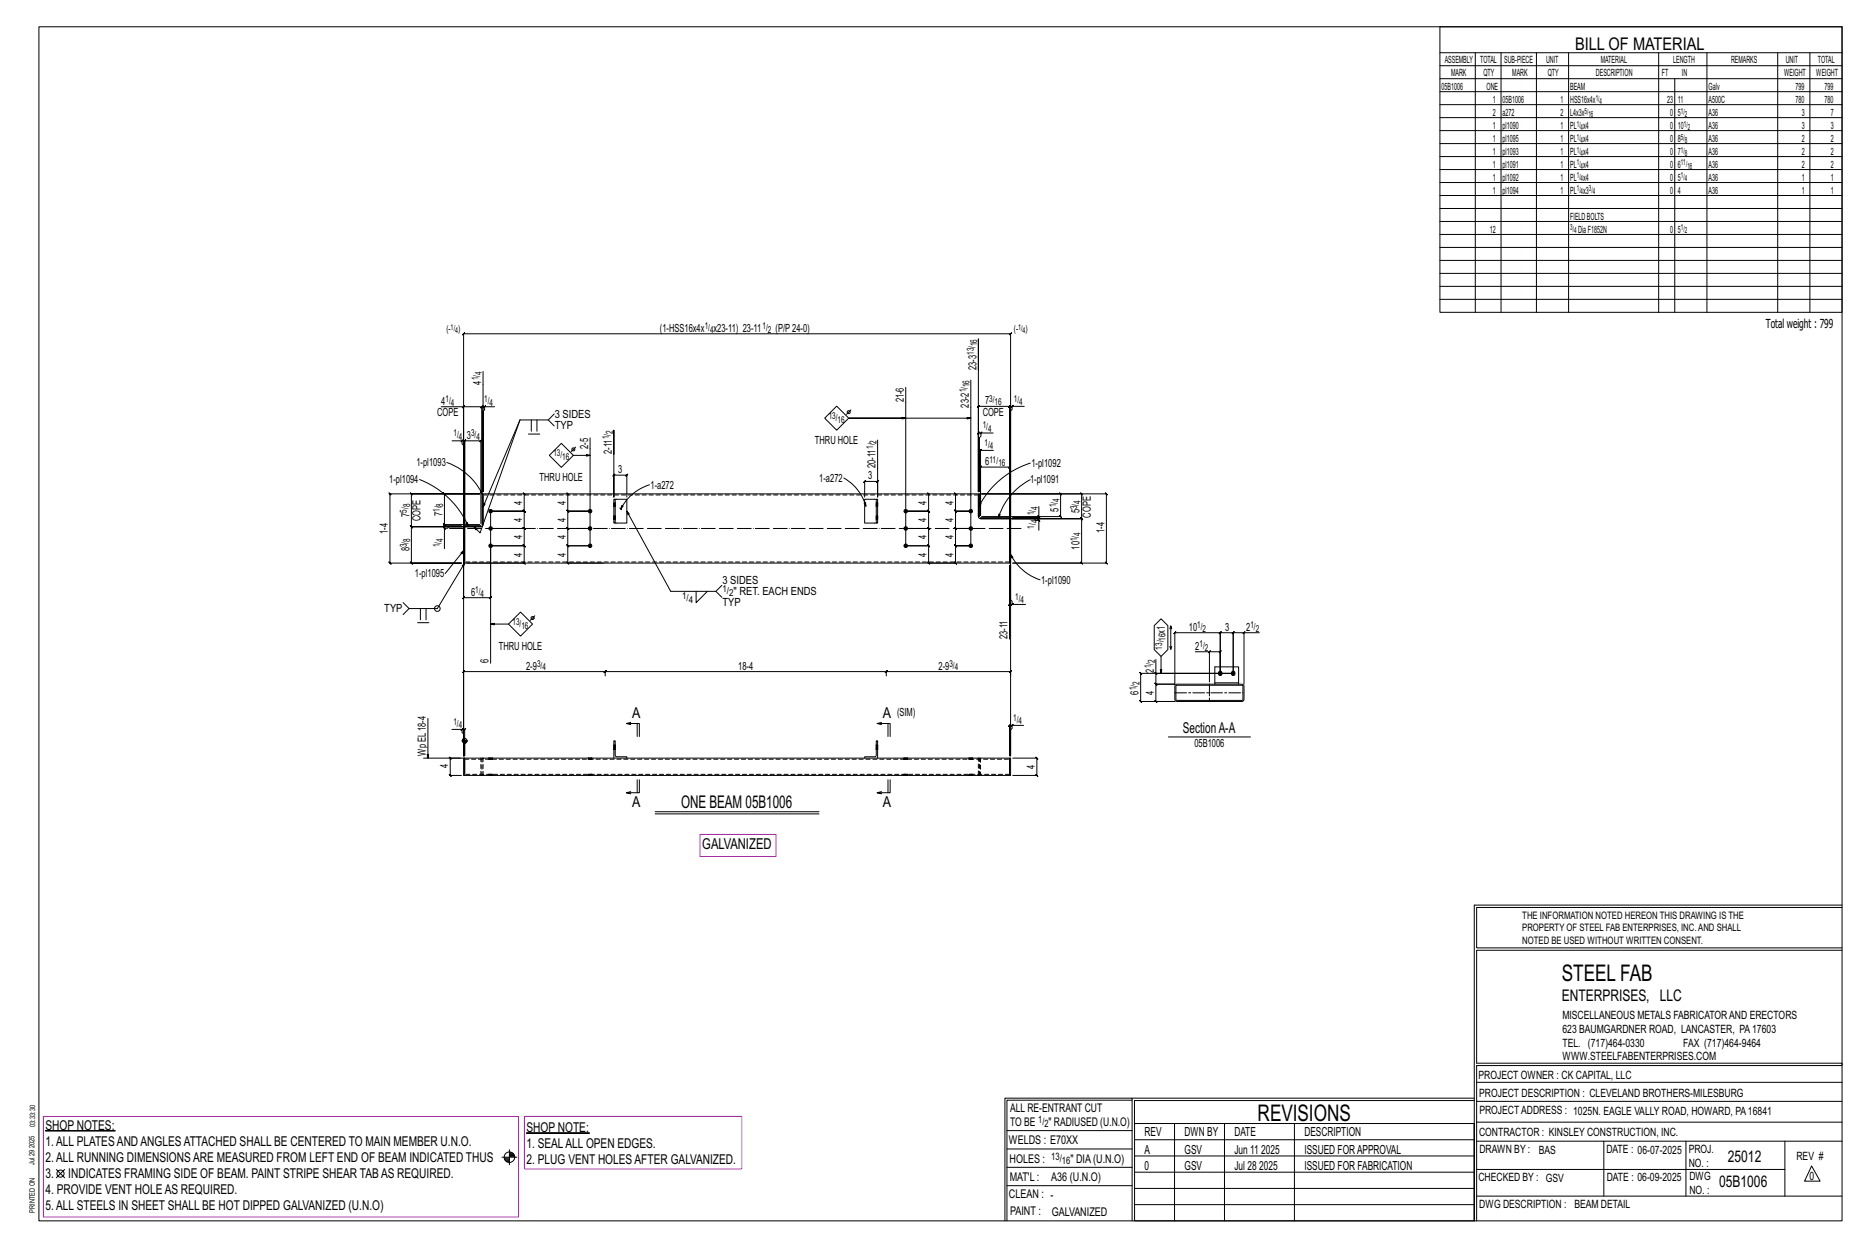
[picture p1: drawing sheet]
<svg xmlns="http://www.w3.org/2000/svg" width="914mm" height="610mm" viewBox="0 0 914 610" stroke-linecap="round" stroke-linejoin="round" font-family="sans-serif">
<g fill="#000" stroke="#000" stroke-width=".49">
<path d="M22 553h34zM258 554h31z"/>
<circle cx="240" cy="250" r=".9"/>
<circle cx="240" cy="259" r=".9"/>
<circle cx="289" cy="259" r=".9"/>
<circle cx="289" cy="250" r=".9"/>
<circle cx="443" cy="259" r=".9"/>
<circle cx="443" cy="250" r=".9"/>
<circle cx="475" cy="259" r=".9"/>
<circle cx="475" cy="250" r=".9"/>
<circle cx="240" cy="267" r=".9"/>
<circle cx="289" cy="267" r=".9"/>
<circle cx="443" cy="267" r=".9"/>
<circle cx="475" cy="267" r=".9"/>
<circle cx="597" cy="329" r="1"/>
<circle cx="604" cy="329" r="1"/>
</g>
<g fill="none" stroke="#000" stroke-width=".49">
<path d="M19 13h883v584h-883zM705 13h197v140h-197zM705 26h197M705 32h197M705 39h197M722 26v127M735 26v127M752 26v127M768 26v127M812 26v127M820 39v114M836 26v127"/>
<path d="M870 26v127M886 26v127M705 45h197M705 51h197M705 58h197M705 64h197M705 70h197M705 77h197M705 83h197M705 89h197M705 96h197M705 102h197"/>
<path d="M705 108h197M705 115h197M705 121h197M705 127h197M705 134h197M705 140h197M705 146h197M216 199h11v57v-38l-1-1v-1h-5M226 200l1-1zM227 199h9l-1 1 1-1v42v-42l-1 1 1-1h1M236 182v59v-40h1v-2h5M237 200l1-1z"/>
<path d="M443 190v77M475 186v81M479 181v-15v75M495 199l1-1-1 1zM495 199h-1l1-1-1 1v53M501 199h-6v1v1v51M226 216l1-1zM226 216h1l1-1-1 1v40v-40l1-1-1 1h8l1-1-1 1v40M255 205l-19 43M255 205l-20 56-3-3M259 212h5M260 205v6"/>
<path d="M263 205v6M268 205l3 3M271 203l-3 2h-13M282 219l-2 2M289 214v53h-11v1l-1-1h1v-8l-1-1 1 1h11h-11l-1-1 1 1v-9v1l-1-1h1h11h-11v1l-1-1h1v-8l-1-1 1 1M404 205l6-6 5 6-5 5zM417 201l-3 2M430 215v28v-7v-1l-1 1h1h-7l1-1-1 1v7M443 205h-28h60M480 212l1-1-1 1zM480 212h-1v-1l-1 1h1v29M486 212h-6v1l-1 1v27v-21v1l1-1h-1h1"/>
<path d="M205 235a43 43 0 0 1 24 22M219 226a31 31 0 0 1 17 16M269 223l6-6 6 6-6 6zM281 223h8M300 222v-12v33v-11v1l1-1h-1h7l-1 1 1-1v11M318 237a24 24 0 0 0-14 12M413 234a23 23 0 0 1 11 14M480 220l-1 1zM486 220h-6v32v-23h-1l1-1v1h14l1-1-1 1v23M504 235a32 32 0 0 0-15 18M504 227a43 43 0 0 0-25 21M190 241l1 1h44h-34v-1l1 1h-1v16v-1l1 1h-1h25h-25v-1l1 1h-1v17l1 1-1-1h25h-35v1l-1-1h1v-33z"/>
<path d="M217 258l1 1zM226 257h-8h-1l1 1v-1v1M226 258h-6h-1h-1v10M227 257h8v1h-8zM228 256h1v1zM235 242h-17l-1-1 1 1v15l-1-1 1 1h17M235 241l1-1v2zM236 242v15zM236 243v14l-1 1h-8v16M236 242h243v11v-11M240 250v75M257 242l-1-1 1 1v8h-1l1 1v-1h-17h17h-1l1 1v-1v9l-1-1 1 1h-17h17l-1-1 1 1v8h-1l1 1v-1h-17"/>
<path d="M300 244h1v12h-1zM301 244h6v12h-6M303 249h1M304 249h.1M304 247l1 1-1 1zM307 250l21 39h22l3-3M423 246h1v2zM429 244h1v12h-1zM429 244h-6v12h6M455 242l-1-1 1 1v8h-1l1 1v-1h-12h12h-1l1 1v-1v9l-1-1 1 1h-12h12l-1-1 1 1v8h-1l1 1v-1h-12M468 242l-1-1 1 1v8h-1l1 1v-1h7h-7h-1l1 1v-1v9l-1-1 1 1h7h-7l-1-1 1 1v8h-1l1 1v-1h7h-7h-1l1 1v-1v8h-13v1l-1-1h1v-8v1l-1-1h1h-12M479 243v10v1h15v20"/>
<path d="M479 241v-42h-1l1-1v1h15l1-1-1 1v53M480 246l-1 2zM480 253h14v1h-14zM481 242h61l-1-1 1 1v33h-1l1 1v-1h-46h33l1 1-1-1v-21h1l-1-1v1h-34h34h1l-1-1v1v-12h1l-1-1v1zM481 242h38v-1l1 1h-1v11v-1l1 1h-1h-38M489 252h1l-1 1zM494 253h1v22h-1zM495 254h11l1 1h2v4M508 254l1 1zM509 248v5l-1-1 1 1h-1l1 1v-1h-13h13h-1l1 1v-1v2M227 269l-9 12M240 267v25h1l-1 1v-1h-13l-1 1 1-1v-15"/>
<path d="M240 267h17h-1l1 1v-1v8h-1l1 1v-1h-28M289 267h-11h-1l1 1v-1v8h-1l1 1v-1h17M467 275l1 1zM494 275h-267v-18v18l-13 23h-14l-3-3M495 271l1 2h-1zM495 277v16v1v2h7M495 271a25 25 0 0 0 14 13M200 298l-3 3M206 298v5M209 298v5M255 299l6 6-6 6-6-6zM341 289v6l5-6"/>
<path d="M350 289l3 3M495 296l1-1zM495 296h-1l1-1-1 1v-19v36M204 305h6M240 305h9M262 301l-2 2M568 303l4 3v12l-4 3-3-3v-12zM573 316v2l1-2M573 306v2M574 308l-1-2v12M585 319h7v15M592 319l1-1z"/>
<path d="M592 319h5l1-1-1 1v10M608 310l1-1zM609 310h-5v-1l-1 1h1v19v-19v-1l-1 1h1h-7l1-1-1 1v19M616 310h-7v25M296 329h138h-1l1-1v3M296 331l1-3-1 1h-69v-1l-1 1h1v41v-207l-1 1 1-1h268l-1 1 1-1v207v-13v-1v-1h6M297 328l-1 1zM434 329h61h-1l1-1v3M434 328l-1 1zM565 329l1 1zM566 323v6h38h-46l1 1-1-1v14l1 1-1-1h17h-9v1l-1-1h1v-8l-1-1 1 1h9M566 329v6l-1-1 1 1h9v-25l1-1-1 1h22l1-1-1 1v19"/>
<path d="M568 321v8M575 335h33l1 1v7h-1h-32l-1-1zM576 335h32v7l-32 1zM595 335v-1h11v1M595 334v-8h11v8M209 351v20M221 357h5v1l1 1v11M226 357l1-1zM226 357h1l1-1-1 1v13v-9M309 355l-2-1h6v6M309 353l-2 1M312 354v6"/>
<path d="M431 355l-2-1h7v6M431 353l-2 1M435 354v6M495 355l1-1zM495 355h-1l1-1-1 1v15M207 371h20v8h267v-8M225 371h-5v-1l1 1h-1v8l1 1-1-1h6M226 362h3M226 362h.1M227 362h.1M227 361v1M227 379v-8h268v8h-1"/>
<path d="M227 372v6M228 362v2M228 362v1M229 362v1M239 371h.1M239 379h.1M241 371h.1M241 379h.1M288 371h.1M288 379h.1M290 371h.1M290 379h.1"/>
<path d="M300 365h.1M300 367h.1M300 371v-9h1v8h6v1M301 365h.1M301 367h.1M423 371v-1h6v-8h1v9M429 365h.1M429 367h.1M430 365h.1M430 367h.1M443 371h.1M443 379h.1"/>
<path d="M444 371h.1M444 379h.1M474 371h.1M474 379h.1M476 371h.1M476 379h.1M494 372v6M496 371h12l-1-1 1 1v8h-1l1 1v-1h-12M572 361h40M309 387l-2 1M312 381v7M313 381v7h-6h2"/>
<path d="M321 397h80M321 398h80M431 387l-2 1M435 381v7M436 381v7h-7h2M722 443v154M722 443h180M902 444h-179v20h179M902 465h-179v55h179v1h-179v76M554 538h-61v59M554 537h168M722 538h-167v13"/>
<path d="M723 539h179M723 530h179M493 553h61M555 550h167v47h-167zM555 558h167M575 550v47M599 550v47M634 550v47M723 549h179M723 558h179M785 558v27M825 558v27"/>
<path d="M874 558v27M28 572l4 4M32 572l-4 4M246 566h7M247 567h2M247 568h2M248 568h1M249 562v8M249 564h2M249 565h3M249 566h3M493 571h61"/>
<path d="M493 562h61M555 573h167M555 566h167M723 572h151M887 570l4 8h-8zM492 597v-60h62v60M493 580h61M555 589h167M555 581h167M723 585h179"/>
<circle cx="281" cy="220" r=".7"/>
<circle cx="415" cy="202" r=".7"/>
<circle cx="214" cy="298" r="1.4"/>
<circle cx="261" cy="302" r=".7"/>
<circle cx="227" cy="362" r="1.2"/>
<circle cx="30" cy="574" r="1.8"/>
<circle cx="249" cy="566" r="2.6"/>
</g>
<path d="M343 408h37v11h-37zM21 546h233v49h-233zM257 546h106v26h-106z" fill="none" stroke="#f0f" stroke-width=".5"/>
<g fill="none" stroke="#000" stroke-width=".49" stroke-dasharray="2 1.4">
<path d="M236 242h243M300 248h1zM300 248h.1M300 247l1 1M300 247h1M300 246h1M300 254h1zM300 254h.1M300 254h1M300 253h1M300 252h1M301 247h-1l1 1"/>
<path d="M301 254l-1-1 1 1M429 252h1zM429 253h1h-1M429 246h1zM429 247h1l-1-1M430 252v1M430 253l-1-1M430 253h-1M430 254h-1M430 246h.1M430 247l-1-1M430 247h-1"/>
<path d="M430 248h-1M494 275h-267M227 371h267M235 379v-8M236 371v8M236 379h.1M236 379v-8M239 379h.1M239 371h.1M240 379h.1M240 371h-1M240 379h1"/>
<path d="M240 371h.1M241 379h.1M241 371h.1M288 379h.1M288 371h.1M289 379h.1M289 371h-1M289 371h.1M289 379h1M290 371h.1M290 379h.1M300 365h1"/>
<path d="M300 365h.1M300 367h.1M300 366l1 1M300 366h1M300 367h1M301 365h-1M301 365h.1M301 366l-1-1 1 1M429 367h.1M429 365l1 1-1-1M429 367h1M430 365h-1"/>
<path d="M430 366h-1M430 367h.1M430 365h.1M443 379h.1M443 371h.1M443 379h1M443 371h1zM444 379h.1M444 371h.1M474 379h.1M474 371h.1M475 379h.1"/>
<path d="M475 371h-1M475 379h1M475 371h1zM475 371h.1M476 379h.1M476 371h.1M479 379h.1M479 371v8M479 379v-8M480 371v8M494 379h-267"/>
</g>
<path d="M220 259h282" fill="none" stroke="#000" stroke-width=".49" stroke-dasharray="6.8 1 0 1"/>
<path d="M575 339h33M592 335v8" fill="none" stroke="#000" stroke-width=".49" stroke-dasharray="5.8 1 1 1"/>
<g font-size="11.2">
<text x="764" y="480">STEEL FAB</text>
<text x="616" y="548">REVISIONS</text>
</g>
<g font-size="8.6">
<text x="771" y="24">BILL OF MATERIAL</text>
<text x="333" y="395">ONE BEAM 05B1006</text>
</g>
<g font-size="7.9">
<text x="765" y="490">ENTERPRISES, LLC</text>
<text x="846" y="569">25012</text>
<text x="842" y="581">05B1006</text>
</g>
<g font-size="7.3">
<text x="309" y="352">A</text>
<text x="432" y="352">A</text>
<text x="579" y="359">SectionA-A</text>
<text x="309" y="395">A</text>
<text x="432" y="395">A</text>
<text x="344" y="415">GALVANIZED</text>
</g>
<g font-size="6.6">
<text x="22" y="553">SHOP NOTES:</text>
<text x="258" y="554">SHOP NOTE:</text>
<text x="22" y="561">1.ALL PLATESANDANGLESATTACHED SHALL BE CENTERED TO MAIN MEMBER U.N.O.</text>
<text x="258" y="562">1. SEALALL OPEN EDGES.</text>
<text x="22" y="568">2.ALL RUNNING DIMENSIONSARE MEASURED FROM LEFT END OF BEAM INDICATED THUS</text>
<text x="258" y="570">2. PLUG VENT HOLESAFTER GALVANIZED.</text>
<text x="22" y="576">3.</text>
<text x="33" y="576">INDICATES FRAMING SIDE OF BEAM. PAINT STRIPE SHEAR TABAS REQUIRED.</text>
<text x="22" y="584">4. PROVIDE VENT HOLEAS REQUIRED.</text>
<text x="22" y="592">5.ALL STEELS IN SHEET SHALL BE HOT DIPPED GALVANIZED (U.N.O)</text>
</g>
<g font-size="6.1">
<text x="864" y="161">Total weight : 799</text>
<text x="560" y="556">REV</text>
<text x="580" y="556">DWN BY</text>
<text x="604" y="556">DATE</text>
<text x="639" y="556">DESCRIPTION</text>
<text x="560" y="564">A</text>
<text x="580" y="564">GSV</text>
<text x="604" y="564">Jun 11</text>
<text x="617" y="564">2025</text>
<text x="639" y="564">ISSUED FORAPPROVAL</text>
<text x="560" y="572">0</text>
<text x="580" y="572">GSV</text>
<text x="604" y="572">Jul 28</text>
<text x="616" y="572">2025</text>
<text x="639" y="572">ISSUED FOR FABRICATION</text>
</g>
<g font-size="5.9">
<text x="494" y="560">WELDS : E70XX</text>
<text x="494" y="569">HOLES :</text>
<text x="524" y="569">&quot; DIA(U.N.O)</text>
<text x="494" y="578">MAT'L :</text>
<text x="515" y="578">A36 (U.N.O)</text>
<text x="494" y="586">CLEAN : -</text>
<text x="495" y="595">PAINT :</text>
<text x="515" y="595">GALVANIZED</text>
</g>
<g font-size="5.8">
<text x="494" y="544">ALL RE-ENTRANT CUT</text>
<text x="494" y="551">TO BE</text>
<text x="513" y="551">&quot; RADIUSED (U.N.O)</text>
</g>
<g font-size="5.6">
<text x="765" y="499">MISCELLANEOUS METALS FABRICATORAND ERECTORS</text>
<text x="765" y="505">623 BAUMGARDNER ROAD, LANCASTER, PA17603</text>
<text x="765" y="512">TEL. (717)464-0330</text>
<text x="824" y="512">FAX (717)464-9464</text>
<text x="765" y="519">WWW.STEELFABENTERPRISES.COM</text>
<text x="724" y="528">PROJECT OWNER : CK CAPITAL, LLC</text>
<text x="724" y="537">PROJECT DESCRIPTION : CLEVELAND BROTHERS-MILESBURG</text>
<text x="724" y="545">PROJECTADDRESS : 1025N. EAGLE VALLY ROAD, HOWARD, PA16841</text>
<text x="724" y="556">CONTRACTOR : KINSLEY CONSTRUCTION, INC.</text>
<text x="724" y="564">DRAWN BY :</text>
<text x="753" y="564">BAS</text>
<text x="786" y="564">DATE : 06-07-2025</text>
<text x="827" y="564">PROJ.</text>
<text x="879" y="568">REV #</text>
<text x="827" y="571">NO. :</text>
<text x="724" y="578">CHECKED BY : GSV</text>
<text x="787" y="578">DATE : 06-09-2025</text>
<text x="827" y="578">DWG</text>
<text x="886" y="578">0</text>
<text x="827" y="584">NO. :</text>
<text x="724" y="591">DWG DESCRIPTION : BEAM DETAIL</text>
</g>
<g font-size="5.5">
<text x="323" y="162">(1-HSS16x4x</text>
<text x="349" y="162">x23-11) 23-11</text>
<text x="380" y="162">(P/P24-0)</text>
<text x="478" y="181" transform="rotate(-90 478 181)">23-3</text>
<text x="235" y="188" transform="rotate(-90 235 188)">4</text>
<text x="442" y="197" transform="rotate(-90 442 197)">21-6</text>
<text x="482" y="198">7</text>
<text x="214" y="204">COPE</text>
<text x="216" y="198">4</text>
<text x="474" y="199" transform="rotate(-90 474 199)">23-2</text>
<text x="481" y="203">COPE</text>
<text x="272" y="204">3 SIDES</text>
<text x="272" y="210">TYP</text>
<text x="229" y="215">3</text>
<text x="288" y="220" transform="rotate(-90 288 220)">2-5</text>
<text x="399" y="217">THRU HOLE</text>
<text x="299" y="222" transform="rotate(-90 299 222)">2-11</text>
<text x="482" y="228">6</text>
<text x="204" y="228">1-pl1093</text>
<text x="303" y="231">3</text>
<text x="429" y="229" transform="rotate(-90 429 229)">20-11</text>
<text x="505" y="229">1-pl1092</text>
<text x="190" y="237">1-pl1094</text>
<text x="264" y="235">THRU HOLE</text>
<text x="318" y="239">1-a272</text>
<text x="401" y="236">1-a272</text>
<text x="425" y="235">3</text>
<text x="504" y="236">1-pl1091</text>
<text x="256" y="247" transform="rotate(-90 256 247)">4</text>
<text x="277" y="247" transform="rotate(-90 277 247)">4</text>
<text x="454" y="247" transform="rotate(-90 454 247)">4</text>
<text x="467" y="247" transform="rotate(-90 467 247)">4</text>
<text x="518" y="250" transform="rotate(-90 518 250)">5</text>
<text x="528" y="251" transform="rotate(-90 528 251)">5</text>
<text x="200" y="253" transform="rotate(-90 200 253)">7</text>
<text x="206" y="255" transform="rotate(-90 206 255)">COPE</text>
<text x="217" y="253" transform="rotate(-90 217 253)">7</text>
<text x="256" y="255" transform="rotate(-90 256 255)">4</text>
<text x="277" y="255" transform="rotate(-90 277 255)">4</text>
<text x="454" y="255" transform="rotate(-90 454 255)">4</text>
<text x="467" y="255" transform="rotate(-90 467 255)">4</text>
<text x="534" y="253" transform="rotate(-90 534 253)">COPE</text>
<text x="190" y="261" transform="rotate(-90 190 261)">1-4</text>
<text x="256" y="264" transform="rotate(-90 256 264)">4</text>
<text x="277" y="264" transform="rotate(-90 277 264)">4</text>
<text x="454" y="264" transform="rotate(-90 454 264)">4</text>
<text x="467" y="264" transform="rotate(-90 467 264)">4</text>
<text x="541" y="261" transform="rotate(-90 541 261)">1-4</text>
<text x="200" y="270" transform="rotate(-90 200 270)">8</text>
<text x="528" y="269" transform="rotate(-90 528 269)">10</text>
<text x="256" y="272" transform="rotate(-90 256 272)">4</text>
<text x="277" y="272" transform="rotate(-90 277 272)">4</text>
<text x="454" y="272" transform="rotate(-90 454 272)">4</text>
<text x="467" y="272" transform="rotate(-90 467 272)">4</text>
<text x="203" y="283">1-pl1095</text>
<text x="354" y="286">3 SIDES</text>
<text x="510" y="286">1-pl1090</text>
<text x="231" y="291">6</text>
<text x="359" y="291">&quot; RET. EACH ENDS</text>
<text x="188" y="300">TYP</text>
<text x="354" y="297">TYP</text>
<text x="570" y="310" transform="rotate(-90 570 310)">x1</text>
<text x="582" y="309">10</text>
<text x="600" y="309">3</text>
<text x="610" y="309">2</text>
<text x="244" y="318">THRU HOLE</text>
<text x="493" y="313" transform="rotate(-90 493 313)">23-11</text>
<text x="585" y="318">2</text>
<text x="239" y="325" transform="rotate(-90 239 325)">6</text>
<text x="258" y="328">2-9</text>
<text x="361" y="328">18-4</text>
<text x="459" y="328">2-9</text>
<text x="565" y="329" transform="rotate(-90 565 329)">2</text>
<text x="557" y="340" transform="rotate(-90 557 340)">6</text>
<text x="565" y="340" transform="rotate(-90 565 340)">4</text>
<text x="439" y="350">(SIM)</text>
<text x="585" y="366">05B1006</text>
<text x="208" y="370" transform="rotate(-90 208 370)">Wp EL18-4</text>
<text x="219" y="376" transform="rotate(-90 219 376)">4</text>
<text x="507" y="376" transform="rotate(-90 507 376)">4</text>
</g>
<g font-size="5">
<text x="745" y="450">THE INFORMATION NOTED HEREON THIS DRAWING IS THE</text>
<text x="745" y="456">PROPERTY OF STEEL FAB ENTERPRISES, INC.AND SHALL</text>
<text x="745" y="462">NOTED BE USED WITHOUT WRITTEN CONSENT.</text>
<text x="508" y="550">1/</text>
<text x="511" y="551">2</text>
<text x="515" y="568">13/</text>
<text x="520" y="570">16</text>
</g>
<g font-size="4.9">
<text x="707" y="31">ASSEMBLY</text>
<text x="725" y="31">TOTAL</text>
<text x="736" y="31">SUB-PIECE</text>
<text x="757" y="31">UNIT</text>
<text x="784" y="31">MATERIAL</text>
<text x="819" y="31">LENGTH</text>
<text x="847" y="31">REMARKS</text>
<text x="874" y="31">UNIT</text>
<text x="890" y="31">TOTAL</text>
<text x="710" y="37">MARK</text>
<text x="726" y="37">QTY</text>
<text x="740" y="37">MARK</text>
<text x="758" y="37">QTY</text>
<text x="781" y="37">DESCRIPTION</text>
<text x="814" y="37">FT</text>
<text x="823" y="37">IN</text>
<text x="873" y="37">WEIGHT</text>
<text x="889" y="37">WEIGHT</text>
<text x="706" y="44">05B1006</text>
<text x="728" y="44">ONE</text>
<text x="769" y="44">BEAM</text>
<text x="836" y="44">Galv</text>
<text x="879" y="44">799</text>
<text x="893" y="44">799</text>
<text x="731" y="50">1</text>
<text x="736" y="50">05B1006</text>
<text x="764" y="50">1</text>
<text x="769" y="50">HSS16x4x</text>
<text x="816" y="50">23</text>
<text x="821" y="50">11</text>
<text x="836" y="50">A500C</text>
<text x="879" y="50">780</text>
<text x="893" y="50">780</text>
<text x="731" y="57">2</text>
<text x="736" y="57">a272</text>
<text x="764" y="57">2</text>
<text x="769" y="57">L4x3x</text>
<text x="818" y="57">0</text>
<text x="821" y="57">5</text>
<text x="836" y="57">A36</text>
<text x="882" y="57">3</text>
<text x="896" y="57">7</text>
<text x="731" y="63">1</text>
<text x="736" y="63">pl1090</text>
<text x="764" y="63">1</text>
<text x="769" y="63">PL x4</text>
<text x="818" y="63">0</text>
<text x="821" y="63">10</text>
<text x="836" y="63">A36</text>
<text x="882" y="63">3</text>
<text x="896" y="63">3</text>
<text x="731" y="69">1</text>
<text x="736" y="69">pl1095</text>
<text x="764" y="69">1</text>
<text x="769" y="69">PL x4</text>
<text x="818" y="69">0</text>
<text x="821" y="69">8</text>
<text x="836" y="69">A36</text>
<text x="882" y="69">2</text>
<text x="896" y="69">2</text>
<text x="731" y="76">1</text>
<text x="736" y="76">pl1093</text>
<text x="764" y="76">1</text>
<text x="769" y="76">PL x4</text>
<text x="818" y="76">0</text>
<text x="821" y="76">7</text>
<text x="836" y="76">A36</text>
<text x="882" y="76">2</text>
<text x="896" y="76">2</text>
<text x="731" y="82">1</text>
<text x="736" y="82">pl1091</text>
<text x="764" y="82">1</text>
<text x="769" y="82">PL x4</text>
<text x="818" y="82">0</text>
<text x="821" y="82">6</text>
<text x="836" y="82">A36</text>
<text x="882" y="82">2</text>
<text x="896" y="82">2</text>
<text x="731" y="88">1</text>
<text x="736" y="88">pl1092</text>
<text x="764" y="88">1</text>
<text x="769" y="88">PL x4</text>
<text x="818" y="88">0</text>
<text x="821" y="88">5</text>
<text x="836" y="88">A36</text>
<text x="882" y="88">1</text>
<text x="896" y="88">1</text>
<text x="731" y="95">1</text>
<text x="736" y="95">pl1094</text>
<text x="764" y="95">1</text>
<text x="769" y="95">PL x3</text>
<text x="818" y="95">0</text>
<text x="821" y="95">4</text>
<text x="836" y="95">A36</text>
<text x="882" y="95">1</text>
<text x="896" y="95">1</text>
<text x="769" y="107">FIELDBOLTS</text>
<text x="729" y="114">12</text>
<text x="772" y="114">DiaF1852N</text>
<text x="818" y="114">0</text>
<text x="821" y="114">5</text>
</g>
<g font-size="4.7">
<text x="345" y="161">1/</text>
<text x="373" y="161">1/</text>
<text x="219" y="162">(-</text>
<text x="224" y="162">)</text>
<text x="348" y="163">4</text>
<text x="376" y="163">2</text>
<text x="496" y="162">(-</text>
<text x="502" y="162">)</text>
<text x="477" y="174" transform="rotate(-90 477 174)">13/</text>
<text x="478" y="169" transform="rotate(-90 478 169)">16</text>
<text x="236" y="183" transform="rotate(-90 236 183)">4</text>
<text x="234" y="186" transform="rotate(-90 234 186)">1/</text>
<text x="475" y="189" transform="rotate(-90 475 189)">16</text>
<text x="218" y="197">1/</text>
<text x="237" y="197">1/</text>
<text x="473" y="192" transform="rotate(-90 473 192)">1/</text>
<text x="484" y="197">3/</text>
<text x="496" y="197">1/</text>
<text x="221" y="198">4</text>
<text x="240" y="198">4</text>
<text x="487" y="198">16</text>
<text x="499" y="198">4</text>
<text x="406" y="205">13/</text>
<text x="410" y="207">16</text>
<text x="481" y="210">1/</text>
<text x="222" y="213">1/</text>
<text x="225" y="215">4</text>
<text x="231" y="213">3/</text>
<text x="233" y="215">4</text>
<text x="298" y="215" transform="rotate(-90 298 215)">1/</text>
<text x="300" y="212" transform="rotate(-90 300 212)">2</text>
<text x="484" y="211">4</text>
<text x="427" y="220" transform="rotate(-90 427 220)">1/</text>
<text x="429" y="217" transform="rotate(-90 429 217)">2</text>
<text x="482" y="218">1/</text>
<text x="485" y="220">4</text>
<text x="271" y="223">13/</text>
<text x="275" y="225">16</text>
<text x="484" y="226">11/</text>
<text x="489" y="228">16</text>
<text x="519" y="246" transform="rotate(-90 519 246)">4</text>
<text x="199" y="251" transform="rotate(-90 199 251)">5/</text>
<text x="201" y="248" transform="rotate(-90 201 248)">8</text>
<text x="215" y="251" transform="rotate(-90 215 251)">1/</text>
<text x="217" y="248" transform="rotate(-90 217 248)">8</text>
<text x="508" y="250" transform="rotate(-90 508 250)">4</text>
<text x="517" y="248" transform="rotate(-90 517 248)">1/</text>
<text x="527" y="249" transform="rotate(-90 527 249)">3/</text>
<text x="529" y="247" transform="rotate(-90 529 247)">4</text>
<text x="506" y="252" transform="rotate(-90 506 252)">1/</text>
<text x="508" y="256" transform="rotate(-90 508 256)">4</text>
<text x="506" y="259" transform="rotate(-90 506 259)">1/</text>
<text x="529" y="262" transform="rotate(-90 529 262)">4</text>
<text x="199" y="268" transform="rotate(-90 199 268)">3/</text>
<text x="201" y="265" transform="rotate(-90 201 265)">8</text>
<text x="215" y="268" transform="rotate(-90 215 268)">1/</text>
<text x="217" y="265" transform="rotate(-90 217 265)">4</text>
<text x="527" y="265" transform="rotate(-90 527 265)">1/</text>
<text x="233" y="290">1/</text>
<text x="235" y="292">4</text>
<text x="334" y="293">1/</text>
<text x="354" y="290">1/</text>
<text x="357" y="292">2</text>
<text x="497" y="293">1/</text>
<text x="337" y="295">4</text>
<text x="500" y="295">4</text>
<text x="251" y="306">13/</text>
<text x="255" y="308">16</text>
<text x="586" y="307">1/</text>
<text x="589" y="309">2</text>
<text x="612" y="307">1/</text>
<text x="615" y="309">2</text>
<text x="569" y="318" transform="rotate(-90 569 318)">13/</text>
<text x="571" y="313" transform="rotate(-90 571 313)">16</text>
<text x="587" y="317">1/</text>
<text x="590" y="318">2</text>
<text x="263" y="326">3/</text>
<text x="265" y="328">4</text>
<text x="465" y="326">3/</text>
<text x="467" y="328">4</text>
<text x="564" y="327" transform="rotate(-90 564 327)">1/</text>
<text x="565" y="324" transform="rotate(-90 565 324)">2</text>
<text x="558" y="335" transform="rotate(-90 558 335)">2</text>
<text x="556" y="338" transform="rotate(-90 556 338)">1/</text>
<text x="496" y="353">1/</text>
<text x="222" y="355">1/</text>
<text x="225" y="356">4</text>
<text x="499" y="354">4</text>
</g>
<g font-size="4.2">
<text x="781" y="49">1/</text>
<text x="783" y="51">4</text>
<text x="776" y="56">5/</text>
<text x="778" y="57">16</text>
<text x="823" y="56">1/</text>
<text x="825" y="57">2</text>
<text x="772" y="62">1/</text>
<text x="774" y="63">4</text>
<text x="824" y="62">1/</text>
<text x="826" y="63">2</text>
<text x="772" y="68">1/</text>
<text x="774" y="70">4</text>
<text x="823" y="68">5/</text>
<text x="825" y="70">8</text>
<text x="772" y="75">1/</text>
<text x="774" y="76">4</text>
<text x="823" y="75">1/</text>
<text x="825" y="76">8</text>
<text x="772" y="81">1/</text>
<text x="774" y="82">4</text>
<text x="823" y="81">11/</text>
<text x="826" y="82">16</text>
<text x="772" y="87">1/</text>
<text x="774" y="89">4</text>
<text x="823" y="87">1/</text>
<text x="825" y="89">4</text>
<text x="772" y="94">1/</text>
<text x="774" y="95">4</text>
<text x="778" y="94">3/</text>
<text x="780" y="95">4</text>
<text x="769" y="113">3/</text>
<text x="823" y="113">1/</text>
<text x="770" y="114">4</text>
<text x="825" y="114">2</text>
</g>
<g font-size="4">
<text x="221" y="161">1/</text>
<text x="498" y="161">1/</text>
<text x="223" y="163">4</text>
<text x="501" y="163">4</text>
</g>
<g font-size="3.7">
<text x="17" y="551" transform="rotate(-90 17 551)">03:33:30</text>
<text x="17" y="562" transform="rotate(-90 17 562)">2025</text>
<text x="17" y="570" transform="rotate(-90 17 570)">Jul 29</text>
<text x="17" y="593" transform="rotate(-90 17 593)">PRINTED ON</text>
</g>
</svg>
